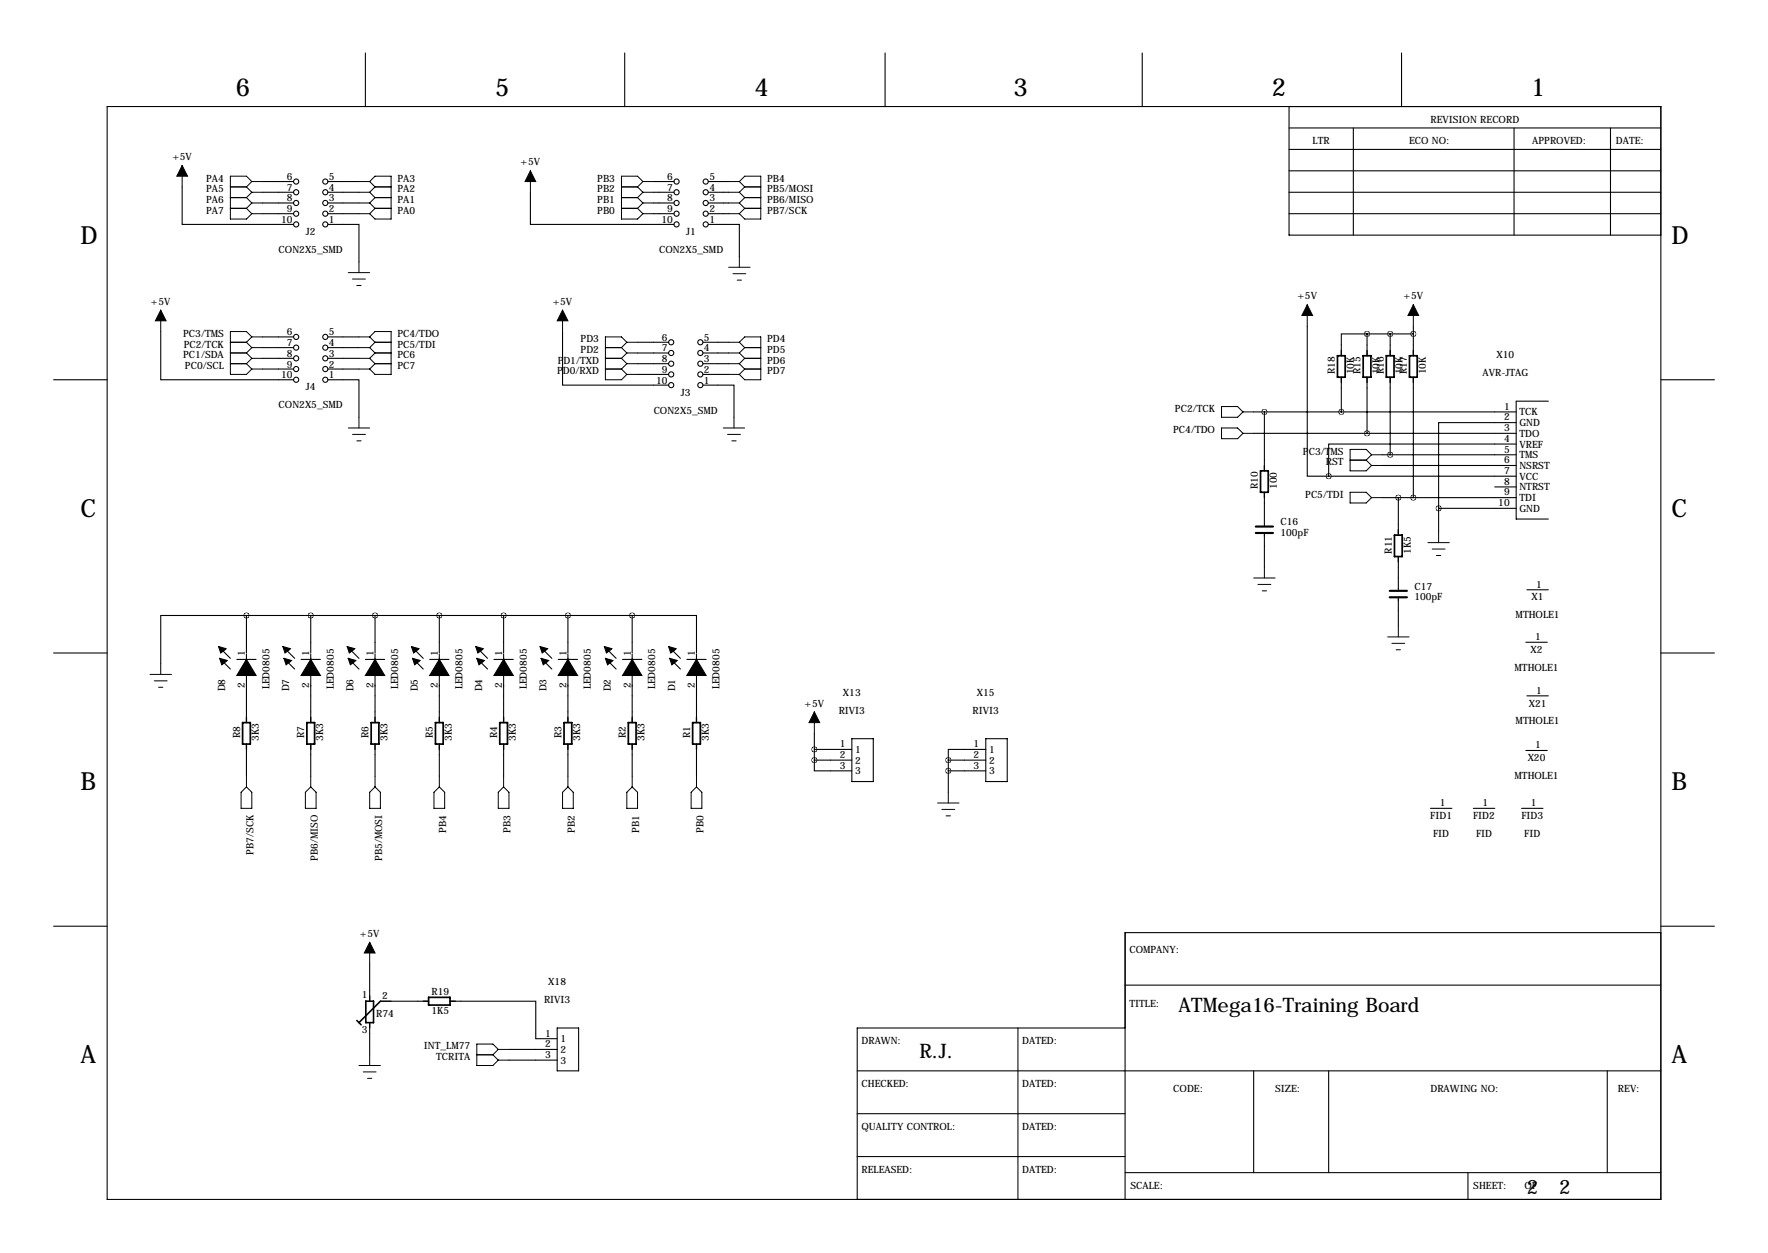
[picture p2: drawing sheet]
<svg xmlns="http://www.w3.org/2000/svg" width="419mm" height="297mm" viewBox="0 0 419 297" stroke-linecap="round" stroke-linejoin="round" font-family="sans-serif">
<g fill="none" stroke="#000" stroke-width=".25">
<path d="M86.6 12.6v12.7M148.1 12.6v12.7M209.8 12.6v12.7M270.8 12.6v12.7M332.2 12.6v12.7M25.4 25.3h368.3v259h-368.3zM305.6 25.3v30.4h88.1M305.6 35.4h88.1M305.6 30.3h88.1M320.8 30.3v25.4M358.9 30.3v25.4M381.8 30.3v25.4"/>
<path d="M43.2 44.3v8.9h26.4M62.2 50.7h7.4M62.2 45.6h7.4M62.2 48.1h7.4M62.2 43h7.4M77.7 53.2h7.4v8.9M77.7 50.7h7.4M77.7 45.6h7.4M77.7 48.1h7.4M77.7 43h7.4M125.7 45.6v7.6h34.1M154.9 50.7h4.9"/>
<path d="M154.9 45.6h4.9M154.9 48.1h4.9M154.9 43h4.9M167.9 53.2h7.4v7.6M167.9 50.7h4.8M167.9 45.6h4.8M167.9 48.1h4.8M167.9 43h4.8M305.6 50.7h88.1M305.6 45.6h88.1M305.6 40.5h88.1M38.1 78.6v11.4h31.5"/>
<path d="M62.2 79.9h7.4M77.7 79.9h7.4M133.3 78.6v12.7h25.2M309.9 77.3v35.6h5.1M324.1 79.2h-6.1v5.1M324.1 79.2v5.1M324.1 79.2h10.9M329.5 79.2v5.1M335 77.3v7M12.7 90h12.7M62.2 87.5h7.4M62.2 84.9h7.4"/>
<path d="M62.2 82.4h7.4M77.7 90h7.4v8.9M77.7 87.5h7.4M77.7 84.9h7.4M77.7 82.4h7.4M151.1 88.8h7.4M151.1 86.2h7.4M151.1 83.7h7.4M151.1 81.1h7.4M166.6 91.3h7.4v7.6M166.6 88.8h6.1M166.6 86.2h6.1"/>
<path d="M166.6 83.7h6.1M166.6 81.1h6.1M297.2 97.6h62.2M299.7 97.6v14M318 89.4v8.2M324.1 89.4v13.3M329.5 89.4v18.4M335 89.4v28.6M367 95.1h-7.6v27.9h7.6M393.7 90h12.7M297.2 102.7h62.2M299.7 116.7v8.1"/>
<path d="M315 112.9h44.4M327.7 107.8h31.7M327.7 110.3h31.7M327.7 118h31.7M331.5 118v8.9M354.3 115.4h5.1M359.4 100.2h-18.4v20.3M359.4 105.3h-44.4v7.6M299.7 126.4v8.1M331.5 131.9v8.2M341 120.5h18.4M341 120.5v5.6"/>
<path d="M361.9 139.8h5.1M12.7 154.8h12.7M52.1 156.1l2.5 2.5M52.1 153.5l2.5 2.6M56.1 156.3h4.6M58.4 145.9h-20.3v11.4M58.4 145.9v8.9M58.4 155.1v16.2M58.4 145.9h91.5M67.3 156.1l2.5 2.5M67.3 153.5l2.5 2.6M71.4 156.3h4.5"/>
<path d="M73.7 145.9v8.9M73.7 155.1v16.2M82.5 156.1l2.6 2.5M82.5 153.5l2.6 2.6M86.6 156.3h4.6M88.9 145.9v8.9M88.9 155.1v16.2M97.8 156.1l2.5 2.5M97.8 153.5l2.5 2.6M101.9 156.3h4.5M104.1 145.9v8.9M104.1 155.1v16.2"/>
<path d="M113 156.1l2.6 2.5M113 153.5l2.6 2.6M117.1 156.3h4.6M119.4 145.9v8.9M119.4 155.1v16.2M128.3 156.1l2.5 2.5M128.3 153.5l2.5 2.6M132.3 156.3h4.6M134.6 145.9v8.9M134.6 155.1v16.2M143.5 156.1l2.5 2.5M143.5 153.5l2.5 2.6"/>
<path d="M147.6 156.3h4.5M149.9 145.9h15.2v8.9M149.9 145.9v8.9M149.9 155.1v16.2M158.7 156.1l2.6 2.5M158.7 153.5l2.6 2.6M162.8 156.3h4.6M165.1 155.1v16.2M331.5 141.6v6.8M361.7 152.3h5.1M393.7 154.8h12.7M58.4 176.4v7.6"/>
<path d="M73.7 176.4v7.6M88.9 176.4v7.6M104.1 176.4v7.6M119.4 176.4v7.6M134.6 176.4v7.6M149.9 176.4v7.6M165.1 176.4v7.6M193 177.7h8.9M193 173.8v6.4M201.9 175.1h5.1v10.2h-5.1zM233.7 177.7h-8.9v2.5M233.7 175.1h5.1v10.2h-5.1z"/>
<path d="M361.7 177.9h5.1M361.9 165h5.1M193 180.2v2.5h8.9M193 180.2h8.9M224.8 180.2h8.9M224.8 182.7h8.9M224.8 180.2v7.6M339.1 191.6h5.1M349.2 191.6h5.1M360.7 191.6h5.1M12.7 219.6h12.7M393.7 219.6h12.7"/>
<path d="M87.6 228.5v8.8M90.2 237.3h11.4M106.7 237.3h20.3v8.9h5.1M266.7 233.5h127M393.7 221.1h-127v63.2M87.6 242.4v7.6M120.6 248.8h11.5M120.6 251.3h11.5M132.1 243.7h5.1v10.2h-5.1zM203.2 253.9h190.5M241.3 243.7v40.6M266.7 243.7h-63.5v40.6"/>
<path d="M297.2 253.9v24.1M315 253.9v24.1M381 253.9v24.1M203.2 274.2h63.5M203.2 264h63.5M266.7 278h127M348 278v6.3"/>
<circle cx="70.2" cy="43" r=".61"/>
<circle cx="70.2" cy="45.6" r=".61"/>
<circle cx="70.2" cy="48.1" r=".61"/>
<circle cx="70.2" cy="53.2" r=".61"/>
<circle cx="70.2" cy="50.7" r=".61"/>
<circle cx="77.1" cy="43" r=".61"/>
<circle cx="77.1" cy="45.6" r=".61"/>
<circle cx="77.1" cy="48.1" r=".61"/>
<circle cx="77.1" cy="53.2" r=".61"/>
<circle cx="77.1" cy="50.7" r=".61"/>
<circle cx="160.4" cy="43" r=".61"/>
<circle cx="160.4" cy="48.1" r=".61"/>
<circle cx="160.4" cy="45.6" r=".61"/>
<circle cx="160.4" cy="53.2" r=".61"/>
<circle cx="160.4" cy="50.7" r=".61"/>
<circle cx="167.3" cy="43" r=".61"/>
<circle cx="167.3" cy="48.1" r=".61"/>
<circle cx="167.3" cy="45.6" r=".61"/>
<circle cx="167.3" cy="53.2" r=".61"/>
<circle cx="167.3" cy="50.7" r=".61"/>
<circle cx="70.2" cy="79.9" r=".61"/>
<circle cx="77.1" cy="79.9" r=".61"/>
<circle cx="70.2" cy="87.5" r=".61"/>
<circle cx="70.2" cy="90" r=".61"/>
<circle cx="70.2" cy="84.9" r=".61"/>
<circle cx="70.2" cy="82.4" r=".61"/>
<circle cx="77.1" cy="87.5" r=".61"/>
<circle cx="77.1" cy="90" r=".61"/>
<circle cx="77.1" cy="84.9" r=".61"/>
<circle cx="77.1" cy="82.4" r=".61"/>
<circle cx="159.1" cy="81.1" r=".61"/>
<circle cx="159.1" cy="83.7" r=".61"/>
<circle cx="159.1" cy="86.2" r=".61"/>
<circle cx="159.1" cy="88.8" r=".61"/>
<circle cx="159.1" cy="91.3" r=".61"/>
<circle cx="166" cy="81.1" r=".61"/>
<circle cx="166" cy="86.2" r=".61"/>
<circle cx="166" cy="83.7" r=".61"/>
<circle cx="166" cy="91.3" r=".61"/>
<circle cx="166" cy="88.8" r=".61"/>
</g>
<path d="M86.7 237.3h1.8v5.1h-1.8zM90.2 237.3l-5.1 5.1M84.6 241.9l1 1" fill="none" stroke="#000" stroke-width=".38"/>
<g fill="none" stroke="#000" stroke-width=".3">
<path d="M318 83.1v1.2M318 89.4v1.3M324.1 83.1v1.2M324.1 89.4v1.3M329.5 83.1v1.2M329.5 89.4v1.3M335 83.1v1.2M335 89.4v1.3M299.7 110.3v1.3M299.7 116.7v1.3M331.5 125.6v1.3M331.5 131.9v1.3"/>
<path d="M58.4 170v1.3M58.4 176.4v1.3M73.7 170v1.3M73.7 176.4v1.3M88.9 170v1.3M88.9 176.4v1.3M104.1 170v1.3M104.1 176.4v1.3M119.4 170v1.3M119.4 176.4v1.3M134.6 170v1.3M134.6 176.4v1.3"/>
<path d="M149.9 170v1.3M149.9 176.4v1.3M165.1 170v1.3M165.1 176.4v1.3M87.6 236.1v1.2M100.3 237.3h1.3M106.7 237.3h1.2M87.6 242.4v1.3"/>
</g>
<g fill="#000" stroke="#000" stroke-width=".25">
<path d="M51.8 153.3l1.8 .5-1.3 1zM52.1 156.1l1.7 .5-1.2 1zM67.1 153.3l1.7 .5-1.2 1zM67.3 156.1l1.8 .5-1.3 1zM82.3 153.3l1.8 .5-1.3 1zM82.5 156.1l1.8 .5-1.2 1zM97.5 153.3l1.8 .5-1.3 1zM97.8 156.1l1.8 .5-1.3 1zM112.8 153.3l1.8 .5-1.3 1zM113 156.1l1.8 .5-1.3 1zM128 153.3l1.8 .5-1.3 1zM128.3 156.1l1.7 .5-1.2 1z"/>
<path d="M143.3 153.3l1.7 .5-1.2 1zM143.5 156.1l1.8 .5-1.3 1zM158.5 153.3l1.8 .5-1.3 1zM158.7 156.1l1.8 .5-1.2 1zM58.4 156.3l2.3 3.8h-2.3zM58.4 156.3v3.8h-2.3zM73.7 156.3l2.2 3.8h-2.2zM73.7 156.3v3.8h-2.3zM88.9 156.3l2.3 3.8h-2.3zM88.9 156.3v3.8h-2.3zM104.1 156.3l2.3 3.8h-2.3zM104.1 156.3v3.8h-2.2z"/>
<path d="M119.4 156.3l2.3 3.8h-2.3zM119.4 156.3v3.8h-2.3zM134.6 156.3l2.3 3.8h-2.3zM134.6 156.3v3.8h-2.3zM149.9 156.3l2.2 3.8h-2.2zM149.9 156.3v3.8h-2.3zM165.1 156.3l2.3 3.8h-2.3zM165.1 156.3v3.8h-2.3z"/>
</g>
<g fill="none" stroke="#000" stroke-width=".41">
<path d="M317 84.3h1.9v5.1h-1.9zM323.1 84.3h1.9v5.1h-1.9zM328.6 84.3h1.9v5.1h-1.9zM334.1 84.3h1.8v5.1h-1.8zM298.8 111.6h1.8v5.1h-1.8zM330.6 126.9h1.8v5h-1.8zM57.5 171.3h1.8v5.1h-1.8zM72.7 171.3h1.9v5.1h-1.9zM88 171.3h1.8v5.1h-1.8zM103.2 171.3h1.9v5.1h-1.9zM118.5 171.3h1.8v5.1h-1.8zM133.7 171.3h1.8v5.1h-1.8z"/>
<path d="M148.9 171.3h1.9v5.1h-1.9zM164.2 171.3h1.8v5.1h-1.8zM101.6 236.4h5.1v1.9h-5.1z"/>
</g>
<path d="M297.7 124.8h4.1M297.7 126.4h4.1M329.4 140.1h4.1M329.4 141.6h4.1" fill="none" stroke="#000" stroke-width=".51"/>
<g fill="none" stroke="#000" stroke-width=".24">
<path d="M43.2 39.2v5.1M54.6 49.4h3.8M54.6 46.8h3.8M54.6 44.3h3.8M58.4 44.3l1.3 1.3M58.4 46.8l1.3 1.3M58.4 49.4l1.3 1.3M59.7 43l-1.3-1.2h-3.8v10.1h3.8l1.3-1.2M59.7 50.7h2.5M59.7 48.1h2.5M59.7 45.6h2.5M59.7 45.6l-1.3 1.2"/>
<path d="M59.7 48.1l-1.3 1.3M59.7 43h2.5M59.7 43l-1.3 1.3M85.1 50.7h2.5M85.1 48.1h2.5M85.1 45.6h2.5M85.1 43h2.5M87.6 43l1.3-1.2h3.8v10.1h-3.8l-1.3-1.2M87.6 48.1l1.3 1.3M87.6 45.6l1.3 1.2M87.6 43l1.3 1.3M88.9 49.4h3.8"/>
<path d="M88.9 49.4l-1.3 1.3M88.9 46.8h3.8M88.9 46.8l-1.3 1.3M88.9 44.3h3.8M88.9 44.3l-1.3 1.3M125.7 40.5v5.1M147.3 49.4h3.8M147.3 46.8h3.8M147.3 44.3h3.8M151.1 49.4l1.3 1.3M151.1 46.8l1.3 1.3M151.1 44.3l1.3 1.3"/>
<path d="M152.4 50.7h2.5M152.4 43l-1.3-1.2h-3.8v10.1h3.8l1.3-1.2M152.4 48.1h2.5M152.4 45.6h2.5M152.4 43h2.5M152.4 48.1l-1.3 1.3M152.4 45.6l-1.3 1.2M152.4 43l-1.3 1.3M172.7 50.7h2.6M172.7 48.1h2.6M172.7 45.6h2.6M172.7 43h2.6"/>
<path d="M175.3 43l1.2-1.2h3.8v10.1h-3.8l-1.2-1.2M175.3 43l1.2 1.3M175.3 45.6l1.2 1.2M175.3 48.1l1.2 1.3M176.5 49.4h3.8M176.5 46.8h3.8M176.5 44.3h3.8M176.5 44.3l-1.2 1.3M176.5 46.8l-1.2 1.3M176.5 49.4l-1.2 1.3M38.1 73.5v5.1M59.7 79.9l-1.3-1.3h-3.8v10.2h3.8l1.3-1.3"/>
<path d="M59.7 79.9h2.5M59.7 79.9l-1.3 1.2M82.5 64.6h5.1M83.6 66.2h3M84.6 67.7h1M85.1 62.1v2.5M85.1 79.9h2.5M87.6 79.9l1.3-1.3h3.8v10.2h-3.8l-1.3-1.3M87.6 79.9l1.3 1.2M133.3 73.5v5.1M172.7 63.4h5.1M173.7 64.9h3.1"/>
<path d="M174.8 66.4h1M175.3 60.8v2.6M309.9 72.2v5.1M335 72.2v5.1M54.6 86.2h3.8M54.6 83.7h3.8M54.6 81.1h3.8M58.4 83.7l1.3 1.2M58.4 86.2l1.3 1.3M58.4 81.1l1.3 1.3M59.7 84.9h2.5M59.7 84.9l-1.3 1.3"/>
<path d="M59.7 87.5h2.5M59.7 82.4h2.5M59.7 82.4l-1.3 1.3M85.1 84.9h2.5M85.1 87.5h2.5M85.1 98.9v2.6M85.1 82.4h2.5M87.6 84.9l1.3 1.3M87.6 82.4l1.3 1.3M88.9 86.2h3.8M88.9 83.7h3.8M88.9 86.2l-1.3 1.3"/>
<path d="M88.9 83.7l-1.3 1.2M88.9 81.1h3.8M88.9 81.1l-1.3 1.3M143.5 84.9h3.8M143.5 87.5h3.8M143.5 82.4h3.8M147.3 87.5l1.3 1.3M147.3 82.4l1.3 1.3M147.3 84.9l1.3 1.3M148.6 86.2h2.5M148.6 83.7h2.5M148.6 88.8h2.5"/>
<path d="M148.6 81.1l-1.3-1.2h-3.8v10.1h3.8l1.3-1.2M148.6 81.1h2.5M148.6 83.7l-1.3 1.2M148.6 81.1l-1.3 1.3M148.6 86.2l-1.3 1.3M172.7 86.2h2.6M172.7 83.7h2.6M172.7 88.8h2.6M172.7 81.1h2.6M174 98.9v2.6M175.3 81.1l1.2-1.2h3.8v10.1h-3.8l-1.2-1.2M175.3 81.1l1.2 1.3"/>
<path d="M175.3 83.7l1.2 1.2M175.3 86.2l1.2 1.3M176.5 84.9h3.8M176.5 87.5h3.8M176.5 82.4h3.8M176.5 87.5l-1.2 1.3M176.5 82.4l-1.2 1.3M176.5 84.9l-1.2 1.3M289.6 96.4h3.8l1.2 1.2-1.2 1.3h-3.8zM294.6 97.6h2.6M82.5 101.5h5.1M83.6 103h3"/>
<path d="M84.6 104.5h1M171.4 101.5h5.1M172.5 103h3M173.5 104.5h1M289.6 101.5h3.8l1.2 1.2-1.2 1.3h-3.8zM294.6 102.7h2.6M320 116.7h3.8l1.3 1.3-1.3 1.2h-3.8zM320 109.1h3.8M323.8 109.1l1.3 1.2M325.1 110.3h2.6M325.1 107.8l-1.3-1.3h-3.8v5.1h3.8l1.3-1.3M325.1 118h2.6"/>
<path d="M325.1 107.8h2.6M325.1 107.8l-1.3 1.3M297.2 137h5.1M298.2 138.5h3M299.7 134.5v2.5M338.5 128.6h5.1M339.5 130.2h3M340.5 131.7h1M341 126.1v2.5M35.6 159.9h5M38.1 157.3v2.6M299.2 140.1h1"/>
<path d="M328.9 151h5.1M329.9 152.5h3.1M331 154h1M331.5 148.4v2.6M36.6 161.4h3M37.6 162.9h1M193 168.8v5M57.1 187.8l1.3-1.3 1.3 1.3v3.8h-2.6zM58.4 184v2.5M72.4 187.8l1.3-1.3 1.2 1.3v3.8h-2.5zM73.7 184v2.5M87.6 187.8l1.3-1.3 1.3 1.3v3.8h-2.6z"/>
<path d="M88.9 184v2.5M102.9 187.8l1.2-1.3 1.3 1.3v3.8h-2.5zM104.1 184v2.5M118.1 187.8l1.3-1.3 1.2 1.3v3.8h-2.5zM119.4 184v2.5M133.3 187.8l1.3-1.3 1.3 1.3v3.8h-2.6zM134.6 184v2.5M149.9 186.5l1.2 1.3v3.8h-2.5v-3.8zM149.9 184v2.5M163.8 187.8l1.3-1.3 1.3 1.3v3.8h-2.6zM165.1 184v2.5M222.2 190.4h5.1"/>
<path d="M223.3 191.9h3M224.3 193.4h1M224.8 187.8v2.6M87.6 223.4v5.1M85.1 252.6h5.1M86.1 254.1h3.1M87.1 255.6h1M87.6 250v2.6M113 250h3.8M116.8 250l1.3 1.3M118.1 251.3h2.5M118.1 248.8l-1.3-1.3h-3.8v5.1h3.8l1.3-1.3"/>
<path d="M118.1 248.8h2.5M118.1 248.8l-1.3 1.2"/>
</g>
<path d="M43.2 39.2l1.2 2.6h-2.5zM125.7 40.5l1.3 2.5h-2.5zM38.1 73.5l1.3 2.6h-2.6zM133.3 73.5l1.3 2.6h-2.5zM309.9 72.2l1.2 2.6h-2.5zM335 72.2l1.3 2.6h-2.5zM193 168.8l1.3 2.5h-2.5zM87.6 223.4l1.3 2.5h-2.5z" fill="#000" stroke="#000" stroke-width=".24"/>
<path d="M335 79.2a.05 .05 0 0 0 .1 0 .05 .05 0 0 0-.1 0zM329.5 79.2a.05 .05 0 0 0 .1 0 .05 .05 0 0 0-.1 0zM324 79.2a.05 .05 0 0 0 .1 0 .05 .05 0 0 0-.1 0zM193 180.2a.05 .05 0 0 0 .1 0 .05 .05 0 0 0-.1 0zM193 177.7a.05 .05 0 0 0 .1 0 .05 .05 0 0 0-.1 0zM224.7 180.2a.05 .05 0 0 0 .1 0 .05 .05 0 0 0-.1 0zM224.7 182.7a.05 .05 0 0 0 .1 0 .05 .05 0 0 0-.1 0zM317.9 97.6a.05 .05 0 0 0 .1 0 .05 .05 0 0 0-.1 0zM324 102.7a.05 .05 0 0 0 .1 0 .05 .05 0 0 0-.1 0zM329.5 107.8a.05 .05 0 0 0 .1 0 .05 .05 0 0 0-.1 0zM335 118a.05 .05 0 0 0 .1 0 .05 .05 0 0 0-.1 0zM341 120.5a.05 .05 0 0 0 .1 0 .05 .05 0 0 0-.1 0zM149.8 145.9a.05 .05 0 0 0 .1 0 .05 .05 0 0 0-.1 0zM134.6 145.9a.05 .05 0 0 0 .1 0 .05 .05 0 0 0-.1 0zM119.3 145.9a.05 .05 0 0 0 .1 0 .05 .05 0 0 0-.1 0zM104.1 145.9a.05 .05 0 0 0 .1 0 .05 .05 0 0 0-.1 0zM73.6 145.9a.05 .05 0 0 0 .1 0 .05 .05 0 0 0-.1 0zM58.4 145.9a.05 .05 0 0 0 .1 0 .05 .05 0 0 0-.1 0zM314.9 112.9a.05 .05 0 0 0 .1 0 .05 .05 0 0 0-.1 0zM299.7 97.6a.05 .05 0 0 0 .1 0 .05 .05 0 0 0-.1 0zM331.4 118a.05 .05 0 0 0 .1 0 .05 .05 0 0 0-.1 0z" fill="#000" stroke="#000" stroke-width="1.3"/>
<g font-size="5.9">
<text x="55.9" y="22.7">6</text>
<text x="117.3" y="22.7">5</text>
<text x="178.8" y="22.7">4</text>
<text x="240.3" y="22.7">3</text>
<text x="301.5" y="22.7">2</text>
<text x="363" y="22.7">1</text>
<text x="19" y="57.8">D</text>
<text x="396.2" y="57.8">D</text>
<text x="19" y="122.5">C</text>
<text x="396.2" y="122.5">C</text>
<text x="19" y="187.3">B</text>
<text x="396.2" y="187.3">B</text>
<text x="19" y="252.1">A</text>
<text x="396.2" y="252.1">A</text>
</g>
<g font-size="4.7">
<text x="279.4" y="239.9">ATMega16-Training Board</text>
<text x="217.9" y="250.8">R.J.</text>
<text x="361.9" y="283.1">2</text>
<text x="369.6" y="283.1">2</text>
</g>
<g font-size="2.4">
<text x="339.1" y="29.1">REVISION RECORD</text>
<text x="311.1" y="34.1">LTR</text>
<text x="334" y="34.1">ECO NO:</text>
<text x="363.2" y="34.1">APPROVED:</text>
<text x="383" y="34.1">DATE:</text>
<text x="40.9" y="38">+5V</text>
<text x="123.4" y="39.2">+5V</text>
<text x="48.9" y="45.6">PA5</text>
<text x="48.9" y="43">PA4</text>
<text x="68" y="47.8">8</text>
<text x="68" y="45.2">7</text>
<text x="68" y="42.7">6</text>
<text x="78" y="47.8">3</text>
<text x="78" y="45.2">4</text>
<text x="78" y="42.7">5</text>
<text x="94.2" y="45.6">PA2</text>
<text x="94.2" y="43">PA3</text>
<text x="141.6" y="45.6">PB2</text>
<text x="141.6" y="43">PB3</text>
<text x="158.2" y="47.8">8</text>
<text x="158.2" y="45.2">7</text>
<text x="158.2" y="42.7">6</text>
<text x="168.1" y="47.8">3</text>
<text x="168.1" y="45.2">4</text>
<text x="168.1" y="42.7">5</text>
<text x="181.9" y="43">PB4</text>
<text x="181.9" y="45.6">PB5/MOSI</text>
<text x="48.9" y="48.1">PA6</text>
<text x="48.9" y="50.7">PA7</text>
<text x="66.6" y="52.8">10</text>
<text x="68" y="50.3">9</text>
<text x="78" y="52.8">1</text>
<text x="78" y="50.3">2</text>
<text x="94.2" y="50.7">PA0</text>
<text x="94.2" y="48.1">PA1</text>
<text x="141.6" y="50.7">PB0</text>
<text x="141.6" y="48.1">PB1</text>
<text x="156.8" y="52.8">10</text>
<text x="158.2" y="50.3">9</text>
<text x="168.1" y="52.8">1</text>
<text x="168.1" y="50.3">2</text>
<text x="181.9" y="48.1">PB6/MISO</text>
<text x="181.9" y="50.7">PB7/SCK</text>
<text x="66.1" y="59.9">CON2X5_SMD</text>
<text x="72.5" y="55.7">J2</text>
<text x="156.2" y="59.9">CON2X5_SMD</text>
<text x="162.7" y="55.7">J1</text>
<text x="307.6" y="71">+5V</text>
<text x="332.7" y="71">+5V</text>
<text x="35.8" y="72.2">+5V</text>
<text x="131" y="72.2">+5V</text>
<text x="43.4" y="79.9">PC3/TMS</text>
<text x="43.6" y="82.4">PC2/TCK</text>
<text x="68" y="82.1">7</text>
<text x="68" y="79.5">6</text>
<text x="78" y="82.1">4</text>
<text x="78" y="79.5">5</text>
<text x="94.2" y="79.9">PC4/TDO</text>
<text x="94.2" y="82.4">PC5/TDI</text>
<text x="137.6" y="83.7">PD2</text>
<text x="137.6" y="81.1">PD3</text>
<text x="156.9" y="83.3">7</text>
<text x="156.9" y="80.8">6</text>
<text x="166.9" y="83.3">4</text>
<text x="166.9" y="80.8">5</text>
<text x="181.9" y="81.1">PD4</text>
<text x="181.9" y="83.7">PD5</text>
<text x="43.4" y="84.9">PC1/SDA</text>
<text x="43.8" y="87.5">PC0/SCL</text>
<text x="66.6" y="89.7">10</text>
<text x="68" y="87.1">9</text>
<text x="68" y="84.6">8</text>
<text x="78" y="89.7">1</text>
<text x="78" y="87.1">2</text>
<text x="78" y="84.6">3</text>
<text x="94.2" y="87.5">PC7</text>
<text x="94.2" y="84.9">PC6</text>
<text x="132.1" y="88.8">PD0/RXD</text>
<text x="132.2" y="86.2">PD1/TXD</text>
<text x="156.9" y="88.4">9</text>
<text x="156.9" y="85.9">8</text>
<text x="166.9" y="88.4">2</text>
<text x="166.9" y="85.9">3</text>
<text x="181.9" y="88.8">PD7</text>
<text x="181.9" y="86.2">PD6</text>
<text x="316.4" y="88.7" transform="rotate(-90 316.4 88.7)">R18</text>
<text x="320.9" y="88.7" transform="rotate(-90 320.9 88.7)">10K</text>
<text x="322.5" y="88.7" transform="rotate(-90 322.5 88.7)">R15</text>
<text x="327" y="88.7" transform="rotate(-90 327 88.7)">10K</text>
<text x="328" y="88.7" transform="rotate(-90 328 88.7)">R16</text>
<text x="332.5" y="88.7" transform="rotate(-90 332.5 88.7)">10K</text>
<text x="333.5" y="88.7" transform="rotate(-90 333.5 88.7)">R17</text>
<text x="338" y="88.7" transform="rotate(-90 338 88.7)">10K</text>
<text x="351.4" y="89.2">AVR-JTAG</text>
<text x="354.8" y="84.9">X10</text>
<text x="72.5" y="92.6">J4</text>
<text x="155.5" y="90.9">10</text>
<text x="161.4" y="93.8">J3</text>
<text x="166.9" y="90.9">1</text>
<text x="66.1" y="96.8">CON2X5_SMD</text>
<text x="155" y="98">CON2X5_SMD</text>
<text x="278.5" y="97.6">PC2/TCK</text>
<text x="356.5" y="97.1">1</text>
<text x="356.5" y="99.7">2</text>
<text x="360.2" y="98.5">TCK</text>
<text x="360.2" y="101">GND</text>
<text x="278.1" y="102.7">PC4/TDO</text>
<text x="308.9" y="107.8">PC3/TMS</text>
<text x="356.5" y="102.2">3</text>
<text x="356.5" y="104.8">4</text>
<text x="356.5" y="107.3">5</text>
<text x="360.2" y="103.6">TDO</text>
<text x="360.2" y="106.1">VREF</text>
<text x="314.3" y="110.3">RST</text>
<text x="356.5" y="109.8">6</text>
<text x="356.5" y="112.4">7</text>
<text x="360.2" y="108.6">TMS</text>
<text x="360.2" y="111.2">NSRST</text>
<text x="360.2" y="113.7">VCC</text>
<text x="298.2" y="116" transform="rotate(-90 298.2 116)">R10</text>
<text x="302.7" y="115.9" transform="rotate(-90 302.7 115.9)">100</text>
<text x="309.4" y="118">PC5/TDI</text>
<text x="356.5" y="114.9">8</text>
<text x="356.5" y="117.5">9</text>
<text x="360.2" y="116.3">NTRST</text>
<text x="360.2" y="118.8">TDI</text>
<text x="303.5" y="124.6">C16</text>
<text x="355.2" y="120">10</text>
<text x="360.2" y="121.3">GND</text>
<text x="303.5" y="127">100pF</text>
<text x="329.9" y="131.3" transform="rotate(-90 329.9 131.3)">R11</text>
<text x="334.4" y="131.3" transform="rotate(-90 334.4 131.3)">1K5</text>
<text x="335.3" y="139.8">C17</text>
<text x="335.3" y="142.2">100pF</text>
<text x="363.1" y="142.4">X1</text>
<text x="364.1" y="139.3">1</text>
<text x="359.3" y="146.6">MTHOLE1</text>
<text x="58.1" y="155.6" transform="rotate(-90 58.1 155.6)">1</text>
<text x="73.3" y="155.6" transform="rotate(-90 73.3 155.6)">1</text>
<text x="88.5" y="155.6" transform="rotate(-90 88.5 155.6)">1</text>
<text x="103.8" y="155.6" transform="rotate(-90 103.8 155.6)">1</text>
<text x="119" y="155.6" transform="rotate(-90 119 155.6)">1</text>
<text x="134.3" y="155.6" transform="rotate(-90 134.3 155.6)">1</text>
<text x="149.5" y="155.6" transform="rotate(-90 149.5 155.6)">1</text>
<text x="164.7" y="155.6" transform="rotate(-90 164.7 155.6)">1</text>
<text x="362.8" y="154.8">X2</text>
<text x="363.9" y="151.8">1</text>
<text x="359" y="159">MTHOLE1</text>
<text x="53.3" y="163.9" transform="rotate(-90 53.3 163.9)">D8</text>
<text x="58.1" y="163" transform="rotate(-90 58.1 163)">2</text>
<text x="63.9" y="163.4" transform="rotate(-90 63.9 163.4)">LED0805</text>
<text x="68.6" y="163.9" transform="rotate(-90 68.6 163.9)">D7</text>
<text x="73.3" y="163" transform="rotate(-90 73.3 163)">2</text>
<text x="79.1" y="163.4" transform="rotate(-90 79.1 163.4)">LED0805</text>
<text x="83.8" y="163.9" transform="rotate(-90 83.8 163.9)">D6</text>
<text x="88.5" y="163" transform="rotate(-90 88.5 163)">2</text>
<text x="94.4" y="163.4" transform="rotate(-90 94.4 163.4)">LED0805</text>
<text x="99.1" y="163.9" transform="rotate(-90 99.1 163.9)">D5</text>
<text x="103.8" y="163" transform="rotate(-90 103.8 163)">2</text>
<text x="109.6" y="163.4" transform="rotate(-90 109.6 163.4)">LED0805</text>
<text x="114.3" y="163.9" transform="rotate(-90 114.3 163.9)">D4</text>
<text x="119" y="163" transform="rotate(-90 119 163)">2</text>
<text x="124.9" y="163.4" transform="rotate(-90 124.9 163.4)">LED0805</text>
<text x="129.5" y="163.9" transform="rotate(-90 129.5 163.9)">D3</text>
<text x="134.3" y="163" transform="rotate(-90 134.3 163)">2</text>
<text x="140.1" y="163.4" transform="rotate(-90 140.1 163.4)">LED0805</text>
<text x="144.8" y="163.9" transform="rotate(-90 144.8 163.9)">D2</text>
<text x="149.5" y="163" transform="rotate(-90 149.5 163)">2</text>
<text x="155.3" y="163.4" transform="rotate(-90 155.3 163.4)">LED0805</text>
<text x="160" y="163.9" transform="rotate(-90 160 163.9)">D1</text>
<text x="164.7" y="163" transform="rotate(-90 164.7 163)">2</text>
<text x="170.6" y="163.4" transform="rotate(-90 170.6 163.4)">LED0805</text>
<text x="190.7" y="167.5">+5V</text>
<text x="199.8" y="165">X13</text>
<text x="231.6" y="165">X15</text>
<text x="362.4" y="167.5">X21</text>
<text x="364.1" y="164.5">1</text>
<text x="198.8" y="169.2">RIVI3</text>
<text x="230.6" y="169.2">RIVI3</text>
<text x="359.3" y="171.7">MTHOLE1</text>
<text x="56.9" y="175" transform="rotate(-90 56.9 175)">R8</text>
<text x="61.4" y="175.7" transform="rotate(-90 61.4 175.7)">3K3</text>
<text x="72.1" y="175" transform="rotate(-90 72.1 175)">R7</text>
<text x="76.6" y="175.7" transform="rotate(-90 76.6 175.7)">3K3</text>
<text x="87.4" y="175" transform="rotate(-90 87.4 175)">R6</text>
<text x="91.8" y="175.7" transform="rotate(-90 91.8 175.7)">3K3</text>
<text x="102.6" y="175" transform="rotate(-90 102.6 175)">R5</text>
<text x="107.1" y="175.7" transform="rotate(-90 107.1 175.7)">3K3</text>
<text x="117.9" y="175" transform="rotate(-90 117.9 175)">R4</text>
<text x="122.3" y="175.7" transform="rotate(-90 122.3 175.7)">3K3</text>
<text x="133.1" y="175" transform="rotate(-90 133.1 175)">R3</text>
<text x="137.6" y="175.7" transform="rotate(-90 137.6 175.7)">3K3</text>
<text x="148.3" y="175" transform="rotate(-90 148.3 175)">R2</text>
<text x="152.8" y="175.7" transform="rotate(-90 152.8 175.7)">3K3</text>
<text x="163.6" y="175" transform="rotate(-90 163.6 175)">R1</text>
<text x="168" y="175.7" transform="rotate(-90 168 175.7)">3K3</text>
<text x="199" y="177.2">1</text>
<text x="199" y="179.7">2</text>
<text x="202.7" y="178.5">1</text>
<text x="230.8" y="177.2">1</text>
<text x="230.8" y="179.7">2</text>
<text x="234.4" y="178.5">1</text>
<text x="363.9" y="177.4">1</text>
<text x="199" y="182.2">3</text>
<text x="202.7" y="181">2</text>
<text x="202.7" y="183.6">3</text>
<text x="230.8" y="182.2">3</text>
<text x="234.4" y="181">2</text>
<text x="234.4" y="183.6">3</text>
<text x="359" y="184.7">MTHOLE1</text>
<text x="362.1" y="180.5">X20</text>
<text x="341.3" y="191.1">1</text>
<text x="351.4" y="191.1">1</text>
<text x="362.9" y="191.1">1</text>
<text x="105.8" y="197.4" transform="rotate(-90 105.8 197.4)">PB4</text>
<text x="121" y="197.4" transform="rotate(-90 121 197.4)">PB3</text>
<text x="136.3" y="197.4" transform="rotate(-90 136.3 197.4)">PB2</text>
<text x="151.5" y="197.4" transform="rotate(-90 151.5 197.4)">PB1</text>
<text x="166.8" y="197.4" transform="rotate(-90 166.8 197.4)">PB0</text>
<text x="339" y="194.2">FID1</text>
<text x="349.2" y="194.2">FID2</text>
<text x="360.6" y="194.2">FID3</text>
<text x="60.1" y="202.7" transform="rotate(-90 60.1 202.7)">PB7/SCK</text>
<text x="339.7" y="198.4">FID</text>
<text x="349.9" y="198.4">FID</text>
<text x="361.3" y="198.4">FID</text>
<text x="75.3" y="204.2" transform="rotate(-90 75.3 204.2)">PB6/MISO</text>
<text x="90.6" y="204.2" transform="rotate(-90 90.6 204.2)">PB5/MOSI</text>
<text x="85.3" y="222.1">+5V</text>
<text x="267.7" y="225.9">COMPANY:</text>
<text x="130" y="233.5">X18</text>
<text x="85.8" y="236.6">1</text>
<text x="90.6" y="236.8">2</text>
<text x="102.3" y="235.8">R19</text>
<text x="129" y="237.7">RIVI3</text>
<text x="267.7" y="238.6">TITLE:</text>
<text x="85.8" y="244.9">3</text>
<text x="89.2" y="241.2">R74</text>
<text x="102.3" y="240.3">1K5</text>
<text x="129.2" y="245.7">1</text>
<text x="100.5" y="248.8">INT_LM77</text>
<text x="103.4" y="251.3">TCRITA</text>
<text x="129.2" y="248.3">2</text>
<text x="129.2" y="250.8">3</text>
<text x="132.8" y="247.1">1</text>
<text x="132.8" y="249.6">2</text>
<text x="204.2" y="247.5">DRAWN:</text>
<text x="242.3" y="247.5">DATED:</text>
<text x="132.8" y="252.1">3</text>
<text x="204.2" y="257.7">CHECKED:</text>
<text x="242.3" y="257.7">DATED:</text>
<text x="278.1" y="258.9">CODE:</text>
<text x="302.3" y="258.9">SIZE:</text>
<text x="339.1" y="258.9">DRAWING NO:</text>
<text x="383.5" y="258.9">REV:</text>
<text x="204.2" y="267.8">QUALITY CONTROL:</text>
<text x="242.3" y="267.8">DATED:</text>
<text x="204.2" y="278">RELEASED:</text>
<text x="242.3" y="278">DATED:</text>
<text x="268" y="281.8">SCALE:</text>
<text x="349.2" y="281.8">SHEET:</text>
<text x="361.3" y="281.8">OF</text>
</g>
</svg>
